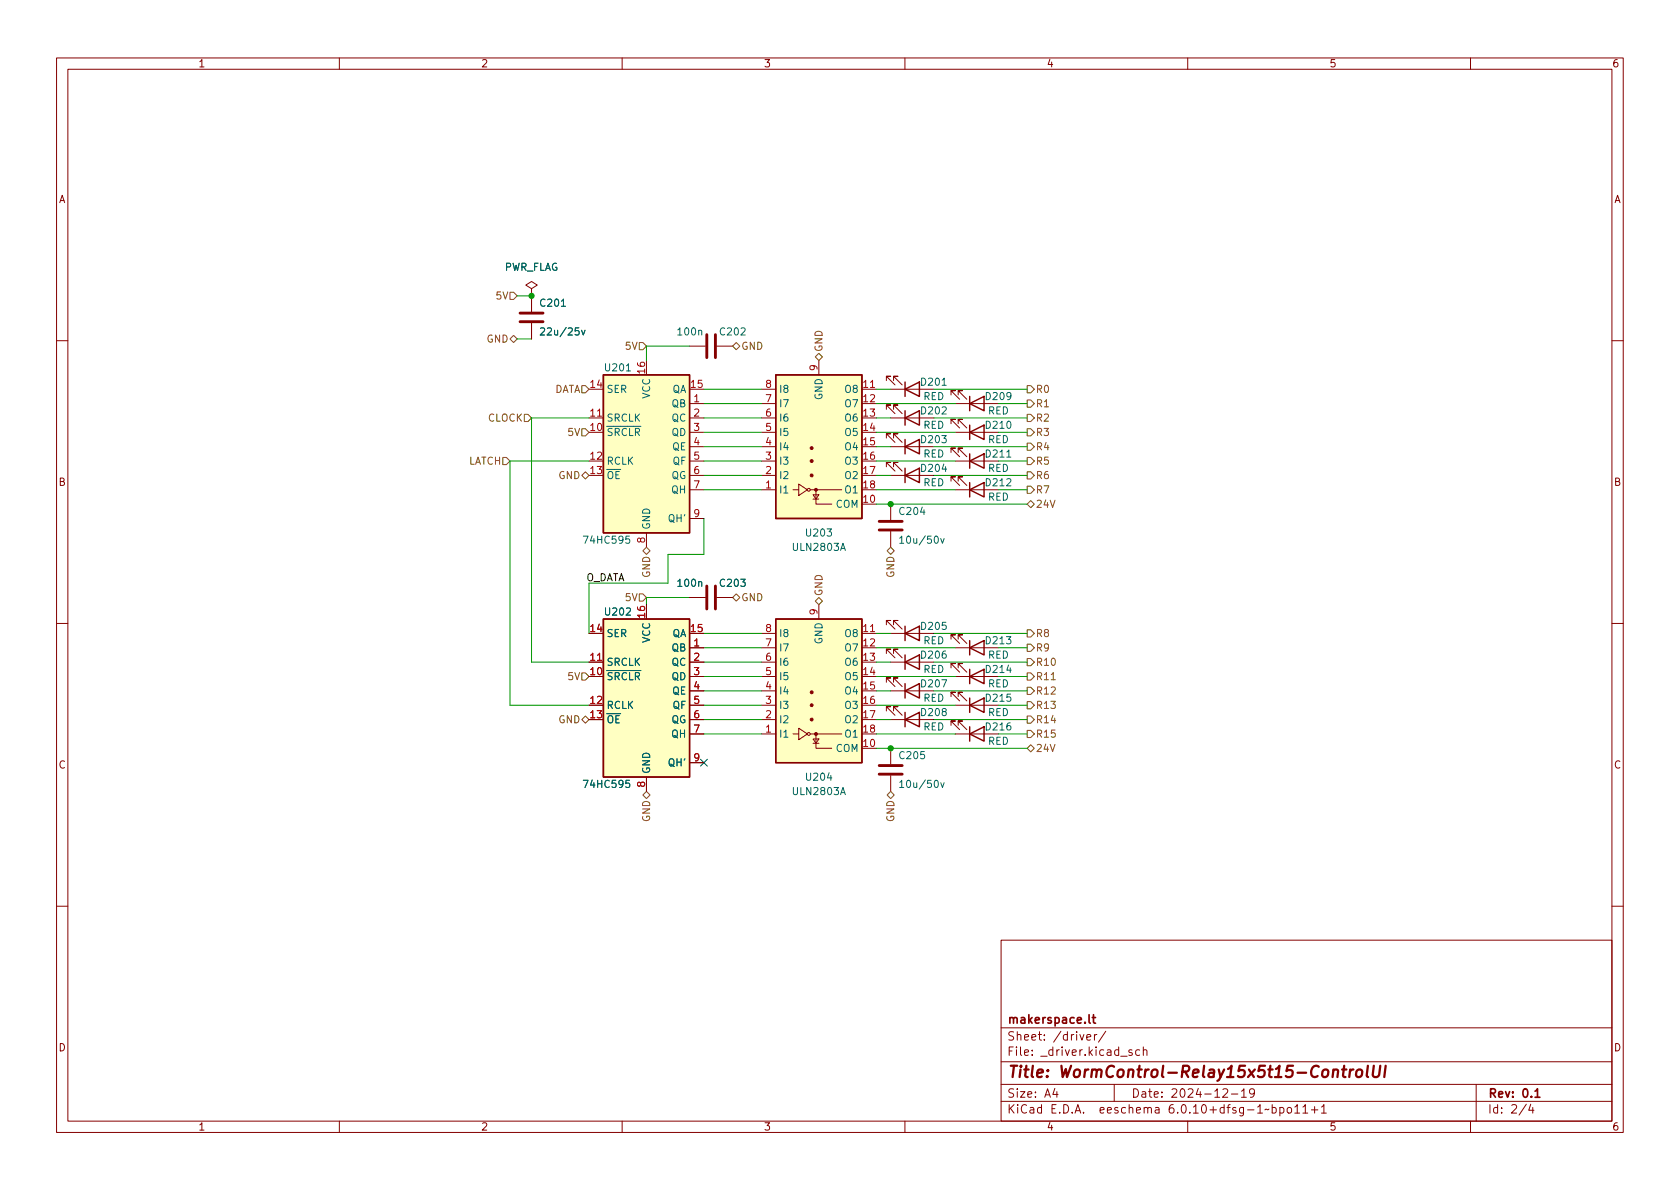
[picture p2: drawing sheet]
<svg xmlns="http://www.w3.org/2000/svg" width="297mm" height="210mm" viewBox="0 0 297 210" stroke-linecap="round" stroke-linejoin="round" font-family="sans-serif">
<g fill="none" stroke="#840000" stroke-width=".18">
<path d="M10 10.2h277v190.1h-277zM12 12.2h273v186.1h-273zM60 10.2v2M110 10.2v2M160 10.2v2M210 10.2v2M260 10.2v2M94 51l1-.6-1-.6-1 .6 1 .6v1.3M94 52.3h.1M94 52.3v2.8M94 57.1v2.8M10 60.2h2"/>
<path d="M104.1 73.9h2.6M121.9 79h2.6M121.9 76.4h2.6M121.9 73.9h2.6M121.9 71.4h2.6M121.9 61.2h2.8M126.7 61.2h2.8M134.6 68.8h2.6M134.6 79h2.6M134.6 76.4h2.6M134.6 73.9h2.6M134.6 71.4h2.6"/>
<path d="M144.8 63.7v2.6M152.4 68.8h2.5M156.7 67.3v-.8h.8h-.8l1.5 1.6M156.7 77.5v-.8h.8h-.8l1.5 1.5M156.7 72.4v-.8h.8h-.8l1.5 1.5M157.5 68.8h5.1M157.5 79h5.1M157.5 73.9h5.1M158 67.3v-.8h.7h-.7l1.5 1.6M158 77.5v-.8h.7h-.7l1.5 1.5M158 72.4v-.8h.7h-.7l1.5 1.5M168.1 74.9v-.7h.8h-.8l1.6 1.5"/>
<path d="M168.1 69.8v-.7h.8h-.8l1.6 1.5M168.9 76.4h5.1M168.9 71.4h5.1M169.4 74.9v-.7h.8h-.8l1.5 1.5M169.4 69.8v-.7h.8h-.8l1.5 1.5M285 60.2h2M114.3 94.2v2.6M121.9 86.6h2.6M121.9 84.1h2.6M121.9 81.5h2.6M121.9 91.7h2.6M134.6 86.6h2.6"/>
<path d="M134.6 84.1h2.6M134.6 81.5h2.6M140.2 86.6h1M141.2 85.6l1.5 1-1.5 1zM143.3 86.6h5.5M143.8 87.5h1l-.5 .8zM143.8 88.3h1M144.3 86.6v2.5h2.8M156.7 82.5v-.7h.8h-.8l1.5 1.5M157.5 84.1h5.1M157.5 89.1v2.8M157.5 94v2.8"/>
<path d="M158 82.5v-.7h.7h-.7l1.5 1.5M168.1 80v-.8h.8h-.8l1.6 1.6M168.1 85.1v-.8h.8h-.8l1.6 1.5M168.9 86.6h7.6M168.9 81.5h7.6M169.4 80v-.8h.8h-.8l1.5 1.6M169.4 85.1v-.8h.8h-.8l1.5 1.5M10 110.2h2M104.1 117.1h2.6M121.9 119.6h2.6M121.9 117.1h2.6M121.9 114.5h2.6"/>
<path d="M121.9 105.7h2.8M126.7 105.7h2.8M134.6 112h2.6M134.6 119.6h2.6M134.6 117.1h2.6M134.6 114.5h2.6M144.8 106.9v2.6M152.4 112h2.5M156.7 110.5v-.8h.8h-.8l1.5 1.5M156.7 115.6v-.8h.8h-.8l1.5 1.5M157.5 112h5.1M157.5 117.1h5.1"/>
<path d="M158 110.5v-.8h.7h-.7l1.5 1.5M158 115.6v-.8h.7h-.7l1.5 1.5M168.1 118.1v-.8h.8h-.8l1.6 1.6M168.1 113v-.7h.8h-.8l1.6 1.5M168.9 119.6h7.6M168.9 114.5h5.1M169.4 118.1v-.8h.8h-.8l1.5 1.6M169.4 113v-.7h.8h-.8l1.5 1.5M285 110.2h2M114.3 137.4v2.5M121.9 129.8h2.6M121.9 127.2h2.6"/>
<path d="M121.9 122.2h2.6M121.9 124.7h2.6M121.9 134.9h2.6M134.6 129.8h2.6M134.6 127.2h2.6M134.6 122.2h2.6M134.6 124.7h2.6M140.2 129.8h1M141.2 128.8l1.5 1-1.5 1zM143.3 129.8h5.5M143.8 130.7h1l-.5 .7zM143.8 131.4h1"/>
<path d="M144.3 129.8v2.5h2.8M156.7 125.7v-.7h.8h-.8l1.5 1.5M156.7 120.6v-.7h.8h-.8l1.5 1.5M157.5 132.3v2.8M157.5 137.2v2.7M157.5 127.2h5.1M157.5 122.2h5.1M158 125.7v-.7h.7h-.7l1.5 1.5M158 120.6v-.7h.7h-.7l1.5 1.5M168.1 128.3v-.8h.8h-.8l1.6 1.5M168.1 123.2v-.8h.8h-.8l1.6 1.5M168.9 129.8h5.1"/>
<path d="M168.9 124.7h5.1M169.4 128.3v-.8h.8h-.8l1.5 1.5M169.4 123.2v-.8h.8h-.8l1.5 1.5M10 160.2h2M177 166.3h108v32h-108zM285 160.2h2M60 198.3v2M110 198.3v2M160 198.3v2M177 194.8h108M177 191.8h108M177 187.8h108"/>
<path d="M177 181.8h108M186.5 192.5l-.4 1h1M186.9 193v1M192.1 183.4l.8-.1-.1-.3-.4-.1-.3 .2 .1 .8h.6M193.5 182.9v1M193.9 182.9l-.3 .1-.1 .2M195.5 182.4l-1.3 1.9M197 191.8v3M200.1 185.7l-.3-.1-.2 .2v.3l.5 .1v.4h-.5M201.5 185.7l-.4-.1-.3 .3v.4l.1 .3h.6M202.1 185.8l.3-.2 .3 .1 .1 .9M202.1 185.1v1.5"/>
<path d="M210 198.3v2M216.2 192.7l.6-.2 .2 .2 .1 .3-1 1h1M217.7 193.5h1.2M219.5 193l.4-.5v1.5M219.5 194h.9M221.8 193.2l-.3 .3-.4-.1-.2-.2 .2-.6 .4-.1 .2 .2a.99 .99 0 0 1-.3 1.3h-.3M224.4 196.1l-.3 .2-.2-.2-.3 .2M224.9 195.9l.5-.1 .2 .3v.4l-.1 .3h-.6M224.9 195.3v1.5M226.3 195.9l.4-.1 .3 .3v.4l-.1 .3h-.6M226.3 195.8v1.5M227.7 195.9l.4-.1 .3 .3v.4l-.3 .3h-.4l-.1-.3v-.4z"/>
<path d="M228.9 195.8l.5-.5v1.5M228.9 196.8h.9M230.4 195.8l.4-.5v1.5M230.4 196.8h.8M231.9 196.3h1.1M232.4 195.7v1.1M233.6 195.8l.5-.5v1.5M233.6 196.8h.9M260 198.3v2M261 191.8v6.5M269.9 195.3l-1.3 1.9M270.6 195.3l-.3 1h.9"/>
<path d="M271 195.8v1"/>
<circle cx="143" cy="86.6" r=".25"/>
<circle cx="143" cy="129.8" r=".25"/>
</g>
<path d="M192.6 179.4v1.3l.2 .2M193.1 179.9h.6M193.3 179.4v1.3l.4 .2M271.4 193l.4-.5v1.5M271.4 194h.9" fill="none" stroke="#840000" stroke-width=".3"/>
<path d="M235.8 189.3a.49 .49 0 0 1 .8 .1l-.1 1.1M237.3 189.1h.8M237.7 188.5l-.2 1.7v.2l.4 .1M238.7 189.1l-.1 1.4M239.3 189.1l-.4 .1-.2 .3M239.9 189.3a.52 .52 0 0 1 .6-.2 .52 .52 0 0 1 .4 .4l-.1 .6a.55 .55 0 0 1-.5 .4 .55 .55 0 0 1-.5-.4zM241.9 188.5l-.3 1.7 .3 .3M242.9 188.5l-.2 1.6 .2 .3a.66 .66 0 0 0 .9-.3l.2-1.6M245 188.5l-.2 2" fill="none" stroke="#840000" stroke-width=".4"/>
<g fill="none" stroke="#840000" stroke-width=".25">
<path d="M106.7 66.3h15.2v27.9h-15.2zM137.2 66.3h15.2v25.4h-15.2zM160 68.8l2.6-1.2v2.5zM160 79l2.6-1.3v2.6zM160 73.9l2.6-1.3v2.6zM160 67.6v2.5M160 72.6v2.6M160 77.7v2.6M171.4 76.4l2.6-1.2v2.5zM171.4 71.4l2.6-1.3v2.5zM171.4 70.1v2.5M171.4 75.2v2.5"/>
<path d="M160 84.1l2.6-1.3v2.5zM160 82.8v2.5M171.4 81.5l2.6-1.2v2.5zM171.4 86.6l2.6-1.3v2.6zM171.4 80.3v2.5M171.4 85.3v2.6M106.7 109.5h15.2v27.9h-15.2zM137.2 109.5h15.2v25.4h-15.2zM160 112l2.6-1.3v2.6zM160 117.1l2.6-1.3v2.6zM160 110.7v2.6M160 115.8v2.6"/>
<path d="M171.4 119.6l2.6-1.2v2.5zM171.4 114.5l2.6-1.2v2.5zM171.4 113.3v2.5M171.4 118.4v2.5M160 127.2l2.6-1.2v2.5zM160 122.2l2.6-1.3v2.5zM160 120.9v2.5M160 126v2.5M171.4 129.8l2.6-1.3v2.6zM171.4 124.7l2.6-1.3v2.6zM171.4 123.4v2.6M171.4 128.5v2.6"/>
</g>
<g fill="#ffffc2" stroke="#ffffc2" stroke-width=".18">
<path d="M137.2 66.3h15.2v25.4h-15.2z"/>
<path d="M137.2 109.5h15.2v25.4h-15.2z"/>
<path d="M106.7 109.5h15.2v27.9h-15.2z"/>
<path d="M106.7 66.3h15.2v27.9h-15.2z"/>
</g>
<g fill="#840000" stroke="#840000" stroke-width=".18">
<circle cx="143.5" cy="79.2" r=".25"/>
<circle cx="143.5" cy="81.5" r=".25"/>
<circle cx="143.5" cy="84.1" r=".25"/>
<circle cx="144.3" cy="86.6" r=".25"/>
<circle cx="143.5" cy="122.4" r=".25"/>
<circle cx="143.5" cy="124.7" r=".25"/>
<circle cx="143.5" cy="127.2" r=".25"/>
<circle cx="144.3" cy="129.8" r=".25"/>
</g>
<path d="M91.9 56.9h4.1M91.9 55.4h4.1M125 59.2v4M126.5 59.2v4M155.4 93.7h4.1M155.4 92.2h4.1M125 103.6v4.1M126.5 103.6v4.1M155.4 136.9h4.1M155.4 135.4h4.1" fill="none" stroke="#840000" stroke-width=".51"/>
<path d="M95.6 58.1l.5-.1 .2 .3-.8 .9h.8M102.8 58.4l.3 .8 .3-.8M159.1 95.2l.3-.4v1.3M159.1 96.1h.7M166.3 95.2l.3 .9 .3-.9M159.1 138.3l.3-.3v1.3M159.1 139.3h.7M166.3 138.4l.3 .9 .3-.9" fill="none" stroke="#006464" stroke-width=".18"/>
<g fill="none" stroke="#725600" stroke-width=".18">
<path d="M90.2 51.7h.6l.6 .6-.6 .7h-.6zM90.2 59.9l.6-.6 .6 .6-.6 .7zM92.7 73.3h.6l.7 .6-.7 .6h-.6zM102.9 75.8h.6l.6 .6-.6 .7h-.6zM102.9 68.2h.6l.6 .6-.6 .7h-.6zM113 60.6h.7l.6 .6-.6 .6h-.7zM129.5 61.2l.7-.6 .6 .6-.6 .6zM144.1 63.1l.7-.6 .6 .6-.6 .6zM181.6 68.2h.6l.7 .6-.7 .7h-.6zM181.6 73.3h.6l.7 .6-.7 .6h-.6zM181.6 75.8h.6l.7 .6-.7 .7h-.6zM181.6 78.4h.6l.7 .6-.7 .6h-.6z"/>
<path d="M181.6 70.7h.6l.7 .7-.7 .6h-.6zM88.9 80.9h.6l.7 .6-.7 .7h-.6zM102.9 84.1l.6-.7 .6 .7-.6 .6zM113.7 97.4l.6-.6 .6 .6-.6 .6zM156.8 97.4l.7-.6 .6 .6-.6 .6zM181.6 89.1l.6-.6 .7 .6-.7 .7zM181.6 86h.6l.7 .6-.7 .6h-.6zM181.6 80.9h.6l.7 .6-.7 .7h-.6zM181.6 83.4h.6l.7 .7-.7 .6h-.6zM102.9 119h.6l.6 .6-.6 .7h-.6zM113 105h.7l.6 .7-.6 .6h-.7zM129.5 105.7l.7-.7 .6 .7-.6 .6z"/>
<path d="M144.1 106.3l.7-.6 .6 .6-.6 .6zM181.6 111.4h.6l.7 .6-.7 .6h-.6zM181.6 119h.6l.7 .6-.7 .7h-.6zM181.6 116.5h.6l.7 .6-.7 .6h-.6zM181.6 113.9h.6l.7 .6-.7 .7h-.6zM102.9 127.2l.6-.6 .6 .6-.6 .7zM181.6 121.5h.6l.7 .7-.7 .6h-.6zM181.6 124.1h.6l.7 .6-.7 .6h-.6zM181.6 129.2h.6l.7 .6-.7 .6h-.6zM181.6 126.6h.6l.7 .6-.7 .7h-.6zM182.2 131.7l.7 .6-.7 .7-.6-.7zM185.9 120.2h.7"/>
<path d="M113.7 140.6l.6-.7 .6 .7-.6 .6zM156.8 140.6l.7-.7 .6 .7-.6 .6z"/>
</g>
<g fill="none" stroke="#009600" stroke-width=".18">
<path d="M91.4 59.9h2.6M91.4 52.3h2.6M104.1 73.9h-10.1v43.2h10.1M121.9 61.2h-7.6v2.5M124.5 76.4h10.1M124.5 73.9h10.1M124.5 79h10.1M124.5 68.8h10.1M124.5 71.4h10.1M154.9 76.4h14M154.9 73.9h2.6M154.9 79h2.6"/>
<path d="M154.9 68.8h2.6M154.9 71.4h14M165.1 73.9h16.5M165.1 79h16.5M165.1 68.8h16.5M176.5 76.4h5.1M176.5 71.4h5.1M104.1 81.5h-13.9v43.2h13.9M124.5 86.6h10.1M124.5 91.7v6.3h-6.4v5.1h-14v8.9M124.5 84.1h10.1M124.5 81.5h10.1"/>
<path d="M154.9 86.6h14M154.9 89.1h26.7M154.9 84.1h2.6M154.9 81.5h14M165.1 84.1h16.5M176.5 86.6h5.1M176.5 81.5h5.1M121.9 105.7h-7.6v1.2M124.5 117.1h10.1M124.5 114.5h10.1M124.5 112h10.1M124.5 119.6h10.1"/>
<path d="M154.9 117.1h2.6M154.9 114.5h14M154.9 112h2.6M154.9 119.6h14M165.1 117.1h16.5M165.1 112h16.5M176.5 114.5h5.1M176.5 119.6h5.1M124.5 124.7h10.1M124.5 129.8h10.1M124.5 122.2h10.1M124.5 127.2h10.1"/>
<path d="M154.9 124.7h14M154.9 129.8h14M154.9 122.2h2.6M154.9 127.2h2.6M154.9 132.3h26.7M165.1 122.2h16.5M165.1 127.2h16.5M176.5 124.7h5.1M176.5 129.8h5.1"/>
</g>
<path d="M123.9 134.3l1.2 1.2M125.1 134.3l-1.2 1.2" fill="none" stroke="#000084" stroke-width=".18"/>
<g fill="#009600" stroke="#009600" stroke-width=".18">
<circle cx="157.5" cy="89.1" r=".46"/>
<circle cx="157.5" cy="132.3" r=".46"/>
<circle cx="94" cy="52.3" r=".46"/>
</g>
<text font-size="2.8" fill="#840000" x="178" y="190.6">Title: WormControl-Relay15x5t15-ControlUI</text>
<g font-size="2.1" fill="#840000">
<text x="178" y="184">Sheet: /driver/</text>
<text x="178" y="181">makerspace.lt</text>
<text x="178" y="186.7">File: _driver.kicad_sch</text>
<text x="178" y="196.9">KiCad E.D.A. eeschema 6.0.10+dfsg-1~bpo11+1</text>
<text x="178" y="194.1">Size: A4</text>
<text x="200" y="194.1">Date: 2024-12-19</text>
<text x="263" y="194.1">Rev: 0.1</text>
<text x="263" y="196.9">Id: 2/4</text>
</g>
<g font-size="1.8" fill="#840000">
<text x="35" y="11.9">1</text>
<text x="85" y="11.9">2</text>
<text x="135" y="11.9">3</text>
<text x="185" y="11.9">4</text>
<text x="235" y="11.9">5</text>
<text x="285" y="11.9">6</text>
<text x="10.3" y="35.9">A</text>
<text x="285.3" y="35.9">A</text>
<text x="10.3" y="85.9">B</text>
<text x="285.3" y="85.9">B</text>
<text x="10.3" y="135.9">C</text>
<text x="285.3" y="135.9">C</text>
<text x="10.3" y="185.9">D</text>
<text x="285.3" y="185.9">D</text>
<text x="35" y="199.9">1</text>
<text x="85" y="199.9">2</text>
<text x="135" y="199.9">3</text>
<text x="185" y="199.9">4</text>
<text x="235" y="199.9">5</text>
<text x="285" y="199.9">6</text>
</g>
<g font-size="1.8" fill="#006464">
<text x="89" y="47.9">PWR_FLAG</text>
<text x="95.7" y="54.2">C201</text>
<text x="96.2" y="59.3">22u/25v</text>
<text x="120" y="59.3">100n</text>
<text x="127.4" y="59.3">C202</text>
<text x="107.1" y="65.7">U201</text>
<text x="107.2" y="69.5">SER</text>
<text x="114.9" y="70.5" transform="rotate(-90 114.9 70.5)">VCC</text>
<text x="118.8" y="69.5">QA</text>
<text x="137.7" y="69.5">I8</text>
<text x="145.4" y="70.7" transform="rotate(-90 145.4 70.7)">GND</text>
<text x="149.5" y="69.5">O8</text>
<text x="163" y="68.2">D201</text>
<text x="163.2" y="70.7">RED</text>
<text x="174.4" y="70.7">D209</text>
<text x="107.2" y="77.1">~{SRCLR}</text>
<text x="107.2" y="74.5">SRCLK</text>
<text x="118.8" y="72">QB</text>
<text x="118.8" y="74.5">QC</text>
<text x="118.8" y="77.1">QD</text>
<text x="137.7" y="77.1">I5</text>
<text x="137.7" y="74.5">I6</text>
<text x="137.7" y="72">I7</text>
<text x="149.5" y="72">O7</text>
<text x="149.5" y="74.5">O6</text>
<text x="149.5" y="77.1">O5</text>
<text x="163" y="73.3">D202</text>
<text x="163.2" y="75.8">RED</text>
<text x="174.4" y="75.8">D210</text>
<text x="174.7" y="73.3">RED</text>
<text x="107.2" y="82.2">RCLK</text>
<text x="118.9" y="79.6">QE</text>
<text x="119" y="82.2">QF</text>
<text x="137.7" y="82.2">I3</text>
<text x="137.7" y="79.6">I4</text>
<text x="149.5" y="79.6">O4</text>
<text x="149.5" y="82.2">O3</text>
<text x="163" y="83.4">D204</text>
<text x="163" y="78.4">D203</text>
<text x="163.2" y="80.9">RED</text>
<text x="174.4" y="80.9">D211</text>
<text x="174.7" y="83.4">RED</text>
<text x="174.7" y="78.4">RED</text>
<text x="107.2" y="84.7">~{OE}</text>
<text x="118.7" y="84.7">QG</text>
<text x="118.8" y="87.2">QH</text>
<text x="137.7" y="87.2">I1</text>
<text x="137.7" y="84.7">I2</text>
<text x="147.8" y="89.8">COM</text>
<text x="149.5" y="84.7">O2</text>
<text x="149.5" y="87.2">O1</text>
<text x="163.2" y="86">RED</text>
<text x="174.4" y="86">D212</text>
<text x="174.7" y="88.5">RED</text>
<text x="114.9" y="93.7" transform="rotate(-90 114.9 93.7)">GND</text>
<text x="118.3" y="92.3">QH'</text>
<text x="142.7" y="94.9">U203</text>
<text x="159.2" y="91.1">C204</text>
<text x="103.5" y="96.1">74HC595</text>
<text x="140.4" y="97.4">ULN2803A</text>
<text x="159.7" y="96.1">10u/50v</text>
<text x="120" y="103.8">100n</text>
<text x="127.4" y="103.8">C203</text>
<text x="107.1" y="108.8">U202</text>
<text x="107.2" y="112.6">SER</text>
<text x="114.9" y="113.7" transform="rotate(-90 114.9 113.7)">VCC</text>
<text x="118.8" y="112.6">QA</text>
<text x="137.7" y="112.6">I8</text>
<text x="145.4" y="113.9" transform="rotate(-90 145.4 113.9)">GND</text>
<text x="149.5" y="112.6">O8</text>
<text x="163" y="111.4">D205</text>
<text x="163.2" y="113.9">RED</text>
<text x="174.4" y="113.9">D213</text>
<text x="107.2" y="117.7">SRCLK</text>
<text x="118.8" y="115.2">QB</text>
<text x="118.8" y="117.7">QC</text>
<text x="137.7" y="117.7">I6</text>
<text x="137.7" y="115.2">I7</text>
<text x="149.5" y="115.2">O7</text>
<text x="149.5" y="117.7">O6</text>
<text x="163" y="116.5">D206</text>
<text x="163.2" y="119">RED</text>
<text x="174.4" y="119">D214</text>
<text x="174.7" y="116.5">RED</text>
<text x="107.2" y="120.3">~{SRCLR}</text>
<text x="107.2" y="125.3">RCLK</text>
<text x="118.8" y="120.3">QD</text>
<text x="118.9" y="122.8">QE</text>
<text x="119" y="125.3">QF</text>
<text x="137.7" y="125.3">I3</text>
<text x="137.7" y="122.8">I4</text>
<text x="137.7" y="120.3">I5</text>
<text x="149.5" y="120.3">O5</text>
<text x="149.5" y="122.8">O4</text>
<text x="149.5" y="125.3">O3</text>
<text x="163" y="121.5">D207</text>
<text x="163.2" y="124.1">RED</text>
<text x="174.4" y="124.1">D215</text>
<text x="174.7" y="121.5">RED</text>
<text x="107.2" y="127.9">~{OE}</text>
<text x="118.7" y="127.9">QG</text>
<text x="118.8" y="130.4">QH</text>
<text x="137.7" y="130.4">I1</text>
<text x="137.7" y="127.9">I2</text>
<text x="149.5" y="127.9">O2</text>
<text x="149.5" y="130.4">O1</text>
<text x="163" y="126.6">D208</text>
<text x="163.2" y="129.2">RED</text>
<text x="174.4" y="129.2">D216</text>
<text x="174.7" y="131.7">RED</text>
<text x="174.7" y="126.6">RED</text>
<text x="114.9" y="136.9" transform="rotate(-90 114.9 136.9)">GND</text>
<text x="118.3" y="135.5">QH'</text>
<text x="147.8" y="133">COM</text>
<text x="159.2" y="134.2">C205</text>
<text x="103.5" y="139.3">74HC595</text>
<text x="140.4" y="140.6">ULN2803A</text>
<text x="142.7" y="138">U204</text>
<text x="159.7" y="139.3">10u/50v</text>
</g>
<g font-size="1.8" fill="#725600">
<text x="87.8" y="53">5V</text>
<text x="86" y="60.6">GND</text>
<text x="110.7" y="61.8">5V</text>
<text x="131" y="61.8">GND</text>
<text x="145.4" y="62.3" transform="rotate(-90 145.4 62.3)">GND</text>
<text x="97.8" y="69.5">DATA</text>
<text x="183.1" y="69.5">R0</text>
<text x="86.2" y="74.5">CLOCK</text>
<text x="100.5" y="77.1">5V</text>
<text x="183.1" y="74.5">R2</text>
<text x="183.1" y="77.1">R3</text>
<text x="183.1" y="72">R1</text>
<text x="82.7" y="82.2">LATCH</text>
<text x="183.1" y="82.2">R5</text>
<text x="183.1" y="79.6">R4</text>
<text x="98.7" y="84.7">GND</text>
<text x="183.1" y="89.8">24V</text>
<text x="183.1" y="87.2">R7</text>
<text x="183.1" y="84.7">R6</text>
<text x="110.7" y="106.3">5V</text>
<text x="114.9" y="102.2" transform="rotate(-90 114.9 102.2)">GND</text>
<text x="131" y="106.3">GND</text>
<text x="145.4" y="105.5" transform="rotate(-90 145.4 105.5)">GND</text>
<text x="158.1" y="102.2" transform="rotate(-90 158.1 102.2)">GND</text>
<text x="183.1" y="112.6">R8</text>
<text x="183.1" y="117.7">R10</text>
<text x="183.1" y="115.2">R9</text>
<text x="100.5" y="120.3">5V</text>
<text x="183.1" y="122.8">R12</text>
<text x="183.1" y="125.3">R13</text>
<text x="183.1" y="120.3">R11</text>
<text x="98.7" y="127.9">GND</text>
<text x="183.1" y="130.4">R15</text>
<text x="183.1" y="127.9">R14</text>
<text x="183.1" y="133">24V</text>
<text x="114.9" y="145.3" transform="rotate(-90 114.9 145.3)">GND</text>
<text x="158.1" y="145.3" transform="rotate(-90 158.1 145.3)">GND</text>
</g>
<g font-size="1.8" fill="#a90000">
<text x="144.5" y="65.5" transform="rotate(-90 144.5 65.5)">9</text>
<text x="104.4" y="68.6">14</text>
<text x="114" y="66" transform="rotate(-90 114 66)">16</text>
<text x="122.2" y="68.6">15</text>
<text x="122.7" y="71.1">1</text>
<text x="135.4" y="71.1">7</text>
<text x="135.4" y="68.6">8</text>
<text x="152.7" y="68.6">11</text>
<text x="152.7" y="71.1">12</text>
<text x="104.4" y="76.2">10</text>
<text x="104.4" y="73.7">11</text>
<text x="122.7" y="73.7">2</text>
<text x="122.7" y="76.2">3</text>
<text x="135.4" y="76.2">5</text>
<text x="135.4" y="73.7">6</text>
<text x="152.7" y="73.7">13</text>
<text x="152.7" y="76.2">14</text>
<text x="104.4" y="81.3">12</text>
<text x="104.4" y="83.8">13</text>
<text x="122.7" y="78.7">4</text>
<text x="122.7" y="81.3">5</text>
<text x="122.7" y="83.8">6</text>
<text x="135.4" y="83.8">2</text>
<text x="135.4" y="81.3">3</text>
<text x="135.4" y="78.7">4</text>
<text x="152.7" y="78.7">15</text>
<text x="152.7" y="81.3">16</text>
<text x="152.7" y="83.8">17</text>
<text x="122.7" y="86.4">7</text>
<text x="135.4" y="86.4">1</text>
<text x="152.7" y="88.9">10</text>
<text x="152.7" y="86.4">18</text>
<text x="114" y="96" transform="rotate(-90 114 96)">8</text>
<text x="122.7" y="91.4">9</text>
<text x="104.4" y="111.8">14</text>
<text x="114" y="109.2" transform="rotate(-90 114 109.2)">16</text>
<text x="122.2" y="111.8">15</text>
<text x="135.4" y="111.8">8</text>
<text x="144.5" y="108.7" transform="rotate(-90 144.5 108.7)">9</text>
<text x="152.7" y="111.8">11</text>
<text x="104.4" y="119.4">10</text>
<text x="104.4" y="116.8">11</text>
<text x="122.7" y="114.3">1</text>
<text x="122.7" y="116.8">2</text>
<text x="122.7" y="119.4">3</text>
<text x="135.4" y="119.4">5</text>
<text x="135.4" y="116.8">6</text>
<text x="135.4" y="114.3">7</text>
<text x="152.7" y="114.3">12</text>
<text x="152.7" y="116.8">13</text>
<text x="152.7" y="119.4">14</text>
<text x="104.4" y="124.5">12</text>
<text x="122.7" y="121.9">4</text>
<text x="122.7" y="124.5">5</text>
<text x="135.4" y="124.5">3</text>
<text x="135.4" y="121.9">4</text>
<text x="152.7" y="121.9">15</text>
<text x="152.7" y="124.5">16</text>
<text x="104.4" y="127">13</text>
<text x="122.7" y="127">6</text>
<text x="122.7" y="129.5">7</text>
<text x="135.4" y="129.5">1</text>
<text x="135.4" y="127">2</text>
<text x="152.7" y="127">17</text>
<text x="152.7" y="129.5">18</text>
<text x="122.7" y="134.6">9</text>
<text x="152.7" y="132.1">10</text>
<text x="114" y="139.2" transform="rotate(-90 114 139.2)">8</text>
</g>
<text font-size="1.8" fill="#0f0f0f" x="103.2" y="102.8">O_DATA</text>
</svg>
